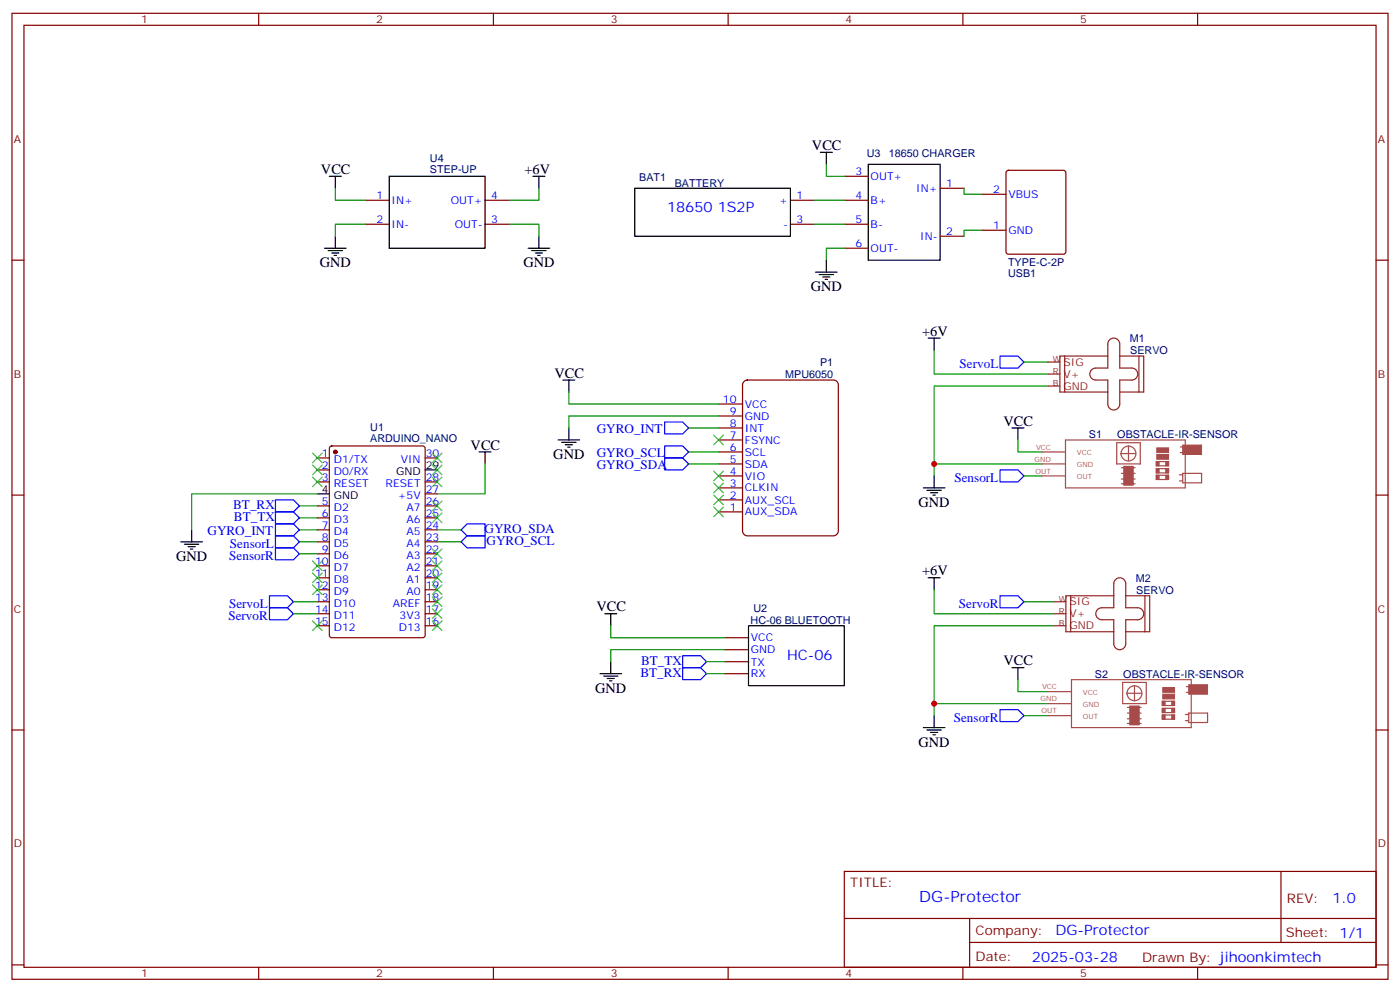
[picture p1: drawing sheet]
<svg xmlns="http://www.w3.org/2000/svg" width="412mm" height="292mm" viewBox="0 0 412 292" stroke-linecap="round" stroke-linejoin="round" font-family="sans-serif">
<g fill="none" stroke="#870000" stroke-width=".35">
<path d="M3.5 3.9h405.4v284.4h-405.4zM7.1 7.4h398.2v277.3h-398.2zM76.2 3.9v3.5M145.3 3.9v3.5M214.5 3.9v3.5M283.6 3.9v3.5M352.8 3.9v3.5M3.5 76.6h3.6M405.3 76.6h3.6M93.5 134.8h3.5M93.5 138.3h3.5M97.2 131.5l.5-.2h26.8l.7 .4v55.3l-.4 .7h-27.1l-.6-.4-.1-55.3z"/>
<path d="M125.2 134.8h3.6M3.5 145.7h3.6M93.5 141.9h3.5M93.5 148.9h3.5M93.5 152.4h3.5M93.5 156h3.5M93.5 159.5h3.5M125.2 141.9h3.6M125.2 148.9h3.6M125.2 152.4h3.6M125.2 156h3.6M125.2 159.5h3.6"/>
<path d="M125.2 145.4h3.6M405.3 145.7h3.6M93.5 163h3.5M93.5 166.5h3.5M93.5 170.1h3.5M93.5 173.6h3.5M93.5 177.1h3.5M125.2 163h3.6M125.2 166.5h3.6M125.2 170.1h3.6M125.2 173.6h3.6M125.2 177.1h3.6"/>
<path d="M93.5 180.7h3.5M93.5 184.2h3.5M125.2 180.7h3.6M125.2 184.2h3.6M3.5 214.9h3.6M405.3 214.9h3.6M248.7 256.5h156.6v28.2h-156.6zM377.3 256.5v20.9M248.7 270.4h156.5M285.6 277.4h119.6M285.6 270.4v14.1M3.5 284h3.6"/>
<path d="M76.2 284.7v3.6M145.3 284.7v3.6M214.5 284.7v3.6M283.6 284.7v3.6M352.8 284.7v3.6M405.3 284h3.6"/>
</g>
<circle cx="98.8" cy="133" r=".53" fill="#870000" stroke="#870000" stroke-width=".35"/>
<path d="M125.2 138.3h3.6M93.5 145.4h3.5" fill="none" stroke="#000" stroke-width=".35"/>
<path d="M308.7 106.6h3.5M308.7 110.1h3.5M308.7 113.6h3.5M313.6 104.8v10.6M326.3 104.8h-14.1v10.6h14.1M326.8 100a1.76 1.76 0 0 1 2-.3 1.76 1.76 0 0 1 1 1.6v7h3.6a1.76 1.76 0 0 1 1.7 1.8 1.76 1.76 0 0 1-1.7 1.8h-3.6v7a1.76 1.76 0 0 1-1.7 1.8 1.76 1.76 0 0 1-1.8-1.8v-7h-3.5a1.76 1.76 0 0 1-1.8-1.8 1.76 1.76 0 0 1 1.8-1.8h3.5v-7zM329.8 104.8h7.1v10.6h-7.1M335.5 104.8v10.6" fill="none" stroke="#8c2424" stroke-width=".35"/>
<path d="M219 112.4l1.1-.5h25.4a1.41 1.41 0 0 1 1.4 1.4v43a1.51 1.51 0 0 1-1.4 1.4h-25.4a1.51 1.51 0 0 1-1.4-1.4v-43z" fill="#fff" stroke="#800000" stroke-width=".35"/>
<g fill="none" stroke="#870000" stroke-width=".35">
<path d="M107.6 58.9h7.1M142.9 58.9h7M232.8 58.9h7.1M248.7 58.9h7.1M248.7 51.9h7.1M276.9 55.4h7.1M289.3 57.2h7M296.6 50.3l.4-.2h16.3l.5 .2 .2 .5v23.3l-.3 .5-.4 .2h-16.3l-.5-.2-.2-.5v-23.3zM107.6 66h7.1M142.9 66h7M232.8 66h7.1M248.7 66h7.1"/>
<path d="M248.7 73.1h7.1M276.9 69.5h7.1M289.3 67.8h7M211.7 118.9h7M211.7 136.6h7M211.7 133h7M211.7 129.5h7M211.7 126h7M211.7 122.4h7M211.7 150.7h7M211.7 147.1h7M211.7 143.6h7"/>
<path d="M211.7 140.1h7M213.4 198.3h7.1M213.4 194.8h7.1M213.4 191.2h7.1M213.4 187.7h7.1"/>
</g>
<g fill="none" stroke="#a64a4a" stroke-width=".35">
<path d="M306.9 136.6h7M306.9 133h7M313.9 129.5h35.2v14.1h-35.2zM328.9 130.3h7v6.3h-7zM330.3 139.3h4.1M330.3 137.7h4.1M332.4 131.4v4.2M334.5 133.5l-4.3 .1M344.1 137.1h-3.5v-1.2h3.6v1.2M344.1 139.2h-3.5v-1.2h3.6v1.2M347.4 139.8h1M347.7 133.2h.7"/>
<path d="M347.7 131.6h.7M348.4 139.3h5.5v2.8h-5.5zM306.9 140.1h7M330.3 142.4h4.1M330.3 141h4.1M344.1 141.1h-3.5v-1.2h3.6v1.2M347.4 141.6h.9M308.7 207.1h6.9M308.7 210.6h6.9M308.7 203.6h6.9M315.6 200.1h35.3v14.1h-35.3zM330.7 200.9h7v6.2h-7z"/>
<path d="M332.1 209.9h4M332.1 212.9h4M332.1 208.2h4M332.1 211.6h4M334.2 202v4.1M336.3 204.1l-4.3 .1M345.8 211.7h-3.4v-1.3h3.6v1.3M345.8 207.7h-3.4v-1.3h3.6v1.3M345.8 209.8h-3.4v-1.3h3.6v1.3M349.2 212.1h.8M349.2 210.3h1M349.5 203.8h.7"/>
<path d="M349.5 202.1h.7M350.2 209.9h5.5v2.8h-5.5z"/>
<circle cx="332.4" cy="133.5" r="2.2"/>
<circle cx="334.2" cy="204.1" r="2.2"/>
</g>
<g fill="#a64a4a" stroke="#a64a4a" stroke-width=".29">
<path d="M348.4 131h5.5v2.8h-5.5z"/>
<path d="M331 137.3h2.8v5.5h-2.8z"/>
<path d="M343.4 139.9h.8v1.2h-.8z"/>
<path d="M340.6 139.9h.8v1.2h-.8z"/>
<path d="M343.4 138h.8v1.2h-.8z"/>
<path d="M340.6 138h.8v1.2h-.8z"/>
<path d="M343.4 135.9h.8v1.2h-.8z"/>
<path d="M340.6 135.9h.8v1.2h-.8z"/>
<path d="M340.7 133.8h3.5v1.4h-3.5z"/>
<path d="M340.7 131.8h3.5v1.4h-3.5z"/>
<path d="M350.2 201.6h5.5v2.7h-5.5z"/>
<path d="M332.8 207.8h2.8v5.6h-2.8z"/>
<path d="M345.2 210.4h.8v1.3h-.8z"/>
<path d="M342.4 210.4h.8v1.3h-.8z"/>
<path d="M345.2 208.5h.8v1.3h-.8z"/>
<path d="M342.4 208.5h.8v1.3h-.8z"/>
<path d="M345.2 206.4h.8v1.3h-.8z"/>
<path d="M342.4 206.4h.8v1.3h-.8z"/>
<path d="M342.5 204.3h3.5v1.4h-3.5z"/>
<path d="M342.5 202.4h3.5v1.4h-3.5z"/>
</g>
<g fill="none" stroke="#000" stroke-width=".35">
<path d="M97 51.9h3.5M98.8 51.9v3.5M114.7 51.9h28.2v21.2h-28.2zM157 51.9h3.5M158.7 51.9v3.5M187 55.4h45.8v14.1h-45.8zM241.7 44.8h3.5M243.4 44.8v3.6M255.8 48.4h21.1v28.2h-21.1zM95.6 73.1h6.4M96.7 73.8h4.2M97.7 74.5h2.1"/>
<path d="M98.4 75.2h.7M98.8 69.5v3.6M155.6 73.1h6.3M156.6 73.8h4.3M157.7 74.5h2.1M158.4 75.2h.7M158.7 69.5v3.6M243.4 76.6v3.5M240.2 80.1h6.4M241.3 80.8h4.2M242.4 81.5h2.1M243.1 82.2h.7"/>
<path d="M273.4 99.5h3.5M275.2 99.5v3.5M165.8 111.9h3.5M167.6 111.9v3.5M141.1 133h3.5M142.9 133v3.6M164.4 129.5h6.3M165.5 130.2h4.2M166.5 130.9h2.1M167.2 131.6h.7M167.6 126v3.5M298.1 126h3.5"/>
<path d="M299.9 126v3.5M53.3 159.5h6.3M56.4 156v3.5M272 143.6h6.3M273 144.3h4.3M274.1 145h2.1M274.8 145.7h.7M275.2 140.1v3.5M54.3 160.2h4.3M55.4 160.9h2.1M56.1 161.6h.7M273.4 170.1h3.5"/>
<path d="M275.2 170.1v3.5M176.7 198.3h6.4M177.8 199h4.2M178.2 180.7h3.5M178.9 199.7h2.1M179.9 180.7v3.5M179.9 194.8v3.5M220.5 184.2h28.2v17.6h-28.2zM298.1 196.5h3.5M299.9 196.5v3.6M179.6 200.4h.7M272 214.2h6.3"/>
<path d="M273 214.9h4.3M274.1 215.6h2.1M274.8 216.3h.7M275.2 210.6v3.6"/>
</g>
<path d="M310.4 177.1h3.6M315.4 175.4v10.5M328.1 175.4h-14.1v10.5h14.1M328.6 170.6a1.76 1.76 0 0 1 1.9-.4 1.76 1.76 0 0 1 1.1 1.6v7.1h3.5a1.76 1.76 0 0 1 1.8 1.8 1.76 1.76 0 0 1-1.8 1.7h-3.5v7.1a1.76 1.76 0 0 1-1.8 1.7 1.76 1.76 0 0 1-1.7-1.7v-7.1h-3.5a1.76 1.76 0 0 1-1.8-1.7 1.76 1.76 0 0 1 1.8-1.8h3.5v-7.1zM331.6 175.4h7.1v10.5h-7.1M337.3 175.4v10.5M310.4 180.7h3.6M310.4 184.2h3.6" fill="none" stroke="#8c2424" stroke-width=".35"/>
<g fill="none" stroke="#008700" stroke-width=".35">
<path d="M98.8 55.4v3.5h8.8M158.7 55.4v3.5h-8.8M239.9 58.9h8.8M243.4 48.4v3.5h5.3M284 55.4v1.8h5.3M107.6 66h-8.8v3.5M149.9 66h8.8v3.5M239.9 66h8.8M248.7 73.1h-5.3v3.5M289.3 67.8h-5.3v1.7M167.6 115.4v3.5h44.1M275.2 103v7.1h33.5"/>
<path d="M301.6 106.6h7.1M308.7 113.6h-33.5v23M142.9 136.6v8.8h-14.1M202.8 126h8.9M202.8 133h8.9M202.8 136.6h8.9M211.7 122.4h-44.1v3.6M299.9 129.5v3.5h7M306.9 136.6h-31.7v3.5M88.2 156h5.3M88.2 148.9h5.3M88.2 152.4h5.3"/>
<path d="M88.2 159.5h5.3M93.5 145.4h-37.1v10.6M128.8 156h7M128.8 159.5h7M301.6 140.1h5.3M86.4 177.1h7.1M88.2 163h5.3M275.2 173.6v7.1h35.2M301.6 177.1h8.8M86.4 180.7h7.1M179.9 184.2v3.5h33.5M208.1 198.3h5.3"/>
<path d="M208.1 194.8h5.3M213.4 191.2h-33.5v3.6M310.4 184.2h-35.2v22.9M299.9 200.1v3.5h8.8M301.6 210.6h7.1M308.7 207.1h-33.5v3.5"/>
</g>
<g fill="none" stroke="#00f" stroke-width=".35">
<path d="M294.6 104.8h5.3l1.7 1.8-1.7 1.7h-5.3zM195.8 124.2h5.3l1.7 1.8-1.7 1.7h-5.3zM195.8 131.3h5.3l1.7 1.7-1.7 1.8h-5.3zM195.8 134.8h5.3l1.7 1.8-1.7 1.7h-5.3zM294.6 138.3h5.3l1.7 1.8-1.7 1.8h-5.3zM81.1 154.2h5.3l1.8 1.8-1.8 1.7h-5.3zM81.1 147.1h5.3l1.8 1.8-1.8 1.8h-5.3zM81.1 150.7h5.3l1.8 1.7-1.8 1.8h-5.3zM81.1 157.7h5.3l1.8 1.8-1.8 1.8h-5.3zM137.6 157.7h5.3v3.6h-5.3l-1.8-1.8zM137.6 154.2h5.3v3.5h-5.3l-1.8-1.7zM79.4 175.4h5.3l1.7 1.7-1.7 1.8h-5.3z"/>
<path d="M79.4 178.9h5.3l1.7 1.8-1.7 1.7h-5.3zM81.1 161.3h5.3l1.8 1.7-1.8 1.8h-5.3zM294.6 175.4h5.3l1.7 1.7-1.7 1.8h-5.3zM201.1 196.5h5.3l1.7 1.8-1.7 1.8h-5.3zM201.1 193h5.3l1.7 1.8-1.7 1.7h-5.3zM294.6 208.9h5.3l1.7 1.7-1.7 1.8h-5.3z"/>
</g>
<g fill="none" stroke="#3c3" stroke-width=".35">
<path d="M92.1 133.4l2.8 2.8M92.1 136.9l2.8 2.8M94.9 133.4l-2.8 2.8M94.9 136.9l-2.8 2.8M127.4 133.4l2.8 2.8M127.4 136.9l2.8 2.8M130.2 133.4l-2.8 2.8M130.2 136.9l-2.8 2.8M210.3 128.1l2.8 2.8M210.3 138.7l2.8 2.8M213.1 128.1l-2.8 2.8M213.1 138.7l-2.8 2.8"/>
<path d="M92.1 140.4l2.8 2.9M94.9 140.4l-2.8 2.9M127.4 151l2.8 2.8M127.4 147.5l2.8 2.8M127.4 140.4l2.8 2.9M130.2 147.5l-2.8 2.8M130.2 151l-2.8 2.8M130.2 140.4l-2.8 2.9M210.3 142.2l2.8 2.8M210.3 145.7l2.8 2.9M210.3 149.3l2.8 2.8M213.1 142.2l-2.8 2.8"/>
<path d="M213.1 145.7l-2.8 2.9M213.1 149.3l-2.8 2.8M92.1 165.1l2.8 2.9M92.1 168.7l2.8 2.8M92.1 172.2l2.8 2.8M94.9 165.1l-2.8 2.9M94.9 168.7l-2.8 2.8M94.9 172.2l-2.8 2.8M127.4 179.2l2.8 2.9M127.4 175.7l2.8 2.8M127.4 172.2l2.8 2.8M127.4 168.7l2.8 2.8"/>
<path d="M127.4 165.1l2.8 2.9M127.4 161.6l2.8 2.8M130.2 179.2l-2.8 2.9M130.2 175.7l-2.8 2.8M130.2 172.2l-2.8 2.8M130.2 168.7l-2.8 2.8M130.2 165.1l-2.8 2.9M130.2 161.6l-2.8 2.8M92.1 182.8l2.8 2.8M94.9 182.8l-2.8 2.8M127.4 182.8l2.8 2.8M130.2 182.8l-2.8 2.8"/>
</g>
<g fill="#c00">
<circle cx="275.2" cy="207.1" r=".88"/>
<circle cx="275.2" cy="136.6" r=".88"/>
</g>
<text font-size="4.6" fill="#00f" x="270.8" y="265.5">DG-Protector</text>
<g font-size="4.2">
<text x="239.2" y="44.1">VCC</text>
<text x="94.5" y="51.2">VCC</text>
<text x="154.5" y="51.2">+6V</text>
<text x="94.2" y="78.7">GND</text>
<text x="154.2" y="78.7">GND</text>
<text x="238.8" y="85.8">GND</text>
<text x="271.6" y="98.8">+6V</text>
<text x="163.3" y="111.2">VCC</text>
<text x="295.6" y="125.3">VCC</text>
<text x="138.6" y="132.3">VCC</text>
<text x="163" y="135.1">GND</text>
<text x="270.6" y="149.3">GND</text>
<text x="51.9" y="165.1">GND</text>
<text x="271.6" y="169.4">+6V</text>
<text x="175.7" y="180">VCC</text>
<text x="295.6" y="195.8">VCC</text>
<text x="175.3" y="203.9">GND</text>
<text x="270.6" y="219.8">GND</text>
</g>
<g font-size="4.2" fill="#00f">
<text x="196.5" y="62.3">18650 1S2P</text>
<text x="231.8" y="194.2">HC-06</text>
<text x="392.5" y="265.8">1.0</text>
<text x="310.9" y="275.3">DG-Protector</text>
<text x="304" y="283.1">2025-03-28</text>
</g>
<g font-size="3.9" fill="#00f">
<text x="282.7" y="108.3">ServoL</text>
<text x="175.8" y="127.5">GYRO_INT</text>
<text x="175.8" y="134.5">GYRO_SCL</text>
<text x="175.8" y="138.1">GYRO_SDA</text>
<text x="281.2" y="141.9">SensorL</text>
<text x="68.7" y="149.9">BT_RX</text>
<text x="68.9" y="153.4">BT_TX</text>
<text x="61.1" y="157.5">GYRO_INT</text>
<text x="67.7" y="161.3">SensorL</text>
<text x="142.7" y="157">GYRO_SDA</text>
<text x="143.3" y="160.5">GYRO_SCL</text>
<text x="67.5" y="164.8">SensorR</text>
<text x="67.5" y="178.9">ServoL</text>
<text x="282.5" y="178.9">ServoR</text>
<text x="67.3" y="182.4">ServoR</text>
<text x="188.9" y="195.7">BT_TX</text>
<text x="188.6" y="199.2">BT_RX</text>
<text x="281" y="212.4">SensorR</text>
</g>
<g font-size="3.9" fill="#800">
<text x="250.5" y="261.1">TITLE:</text>
<text x="379.1" y="265.8">REV:</text>
<text x="287.4" y="275.3">Company:</text>
<text x="378.7" y="275.9">Sheet: 1/1</text>
<text x="287.4" y="283">Date:</text>
<text x="336.4" y="283.1">Drawn By: jihoonkimtech</text>
</g>
<g font-size="3.2" fill="#800">
<text x="41.6" y="6.9">1</text>
<text x="110.8" y="6.9">2</text>
<text x="179.9" y="6.9">3</text>
<text x="249.1" y="6.9">4</text>
<text x="318.2" y="6.9">5</text>
<text x="4.1" y="42">A</text>
<text x="405.9" y="42">A</text>
<text x="4.1" y="111.2">B</text>
<text x="405.9" y="111.2">B</text>
<text x="4.1" y="180.3">C</text>
<text x="405.9" y="180.3">C</text>
<text x="4.1" y="249.4">D</text>
<text x="405.9" y="249.4">D</text>
<text x="41.6" y="287.7">1</text>
<text x="110.8" y="287.7">2</text>
<text x="179.9" y="287.7">3</text>
<text x="249.1" y="287.7">4</text>
<text x="318.2" y="287.7">5</text>
</g>
<g font-size="3.2" fill="#000080">
<text x="126.6" y="47.6">U4</text>
<text x="255.4" y="46.1">U3</text>
<text x="261.8" y="46.1">18650 CHARGER</text>
<text x="126.6" y="50.8">STEP-UP</text>
<text x="188.3" y="53.2">BAT1</text>
<text x="198.8" y="54.9">BATTERY</text>
<text x="296.9" y="78.4">TYPE-C-2P</text>
<text x="296.9" y="81.6">USB1</text>
<text x="332.9" y="100.7">M1</text>
<text x="241.6" y="107.7">P1</text>
<text x="332.9" y="104.2">SERVO</text>
<text x="231.3" y="111.2">MPU6050</text>
<text x="109.1" y="130">ARDUINO_NANO</text>
<text x="109.1" y="126.8">U1</text>
<text x="320.8" y="128.9">S1</text>
<text x="329.1" y="128.9">OBSTACLE-IR-SENSOR</text>
<text x="334.6" y="171.2">M2</text>
<text x="334.7" y="174.7">SERVO</text>
<text x="221.1" y="183.6">HC-06 BLUETOOTH</text>
<text x="221.9" y="180.1">U2</text>
<text x="322.5" y="199.4">S2</text>
<text x="330.9" y="199.4">OBSTACLE-IR-SENSOR</text>
</g>
<g font-size="3.2" fill="#00f">
<text x="252" y="51.5">3</text>
<text x="256.5" y="53">OUT+</text>
<text x="110.9" y="58.6">1</text>
<text x="144.6" y="58.6">4</text>
<text x="234.6" y="58.6">1</text>
<text x="252" y="58.6">4</text>
<text x="269.9" y="56.5">IN+</text>
<text x="278.7" y="55.1">1</text>
<text x="292.6" y="56.8">2</text>
<text x="297" y="58.2">VBUS</text>
<text x="110.9" y="65.7">2</text>
<text x="115.4" y="60">IN+</text>
<text x="132.8" y="60">OUT+</text>
<text x="144.6" y="65.7">3</text>
<text x="229.5" y="60">+</text>
<text x="234.6" y="65.7">3</text>
<text x="252" y="65.7">5</text>
<text x="256.5" y="60">B+</text>
<text x="115.4" y="67.1">IN-</text>
<text x="134" y="67.1">OUT-</text>
<text x="230.7" y="67.1">-</text>
<text x="256.5" y="67.1">B-</text>
<text x="271.1" y="70.6">IN-</text>
<text x="278.7" y="69.2">2</text>
<text x="292.6" y="67.4">1</text>
<text x="297" y="68.8">GND</text>
<text x="252" y="72.7">6</text>
<text x="256.5" y="74.1">OUT-</text>
<text x="212.9" y="118.6">10</text>
<text x="219.4" y="120">VCC</text>
<text x="214.9" y="125.6">8</text>
<text x="214.9" y="122.1">9</text>
<text x="219.4" y="123.5">GND</text>
<text x="214.9" y="129.2">7</text>
<text x="219.4" y="130.6">FSYNC</text>
<text x="219.4" y="127">INT</text>
<text x="94.8" y="134.4">1</text>
<text x="94.8" y="138">2</text>
<text x="98.3" y="136.2">D1/TX</text>
<text x="118.1" y="136.2">VIN</text>
<text x="125.4" y="134.4">30</text>
<text x="214.9" y="136.2">5</text>
<text x="214.9" y="132.7">6</text>
<text x="219.4" y="137.6">SDA</text>
<text x="219.4" y="134.1">SCL</text>
<text x="94.8" y="141.5">3</text>
<text x="98.3" y="139.7">D0/RX</text>
<text x="98.3" y="143.3">RESET</text>
<text x="113.6" y="143.3">RESET</text>
<text x="125.4" y="141.5">28</text>
<text x="214.9" y="139.7">4</text>
<text x="214.9" y="143.3">3</text>
<text x="219.4" y="141.1">VIO</text>
<text x="94.8" y="148.6">5</text>
<text x="117.2" y="146.8">+5V</text>
<text x="125.4" y="148.6">26</text>
<text x="125.4" y="145">27</text>
<text x="214.9" y="146.8">2</text>
<text x="219.4" y="148.2">AUX_SCL</text>
<text x="219.4" y="144.7">CLKIN</text>
<text x="94.8" y="152.1">6</text>
<text x="94.8" y="155.6">7</text>
<text x="98.3" y="150.3">D2</text>
<text x="98.3" y="153.8">D3</text>
<text x="119.7" y="153.8">A6</text>
<text x="119.7" y="150.3">A7</text>
<text x="125.4" y="155.6">24</text>
<text x="125.4" y="152.1">25</text>
<text x="214.9" y="150.3">1</text>
<text x="219.4" y="151.7">AUX_SDA</text>
<text x="94.8" y="159.1">8</text>
<text x="98.3" y="157.4">D4</text>
<text x="98.3" y="160.9">D5</text>
<text x="119.7" y="160.9">A4</text>
<text x="119.7" y="157.4">A5</text>
<text x="125.4" y="159.1">23</text>
<text x="92.8" y="166.2">10</text>
<text x="94.8" y="162.7">9</text>
<text x="98.3" y="164.4">D6</text>
<text x="98.3" y="168">D7</text>
<text x="119.7" y="168">A2</text>
<text x="119.7" y="164.4">A3</text>
<text x="125.4" y="166.2">21</text>
<text x="125.4" y="162.7">22</text>
<text x="92.8" y="169.7">11</text>
<text x="92.8" y="173.2">12</text>
<text x="98.3" y="171.5">D8</text>
<text x="119.7" y="171.5">A1</text>
<text x="125.4" y="173.2">19</text>
<text x="125.4" y="169.7">20</text>
<text x="92.8" y="176.8">13</text>
<text x="98.3" y="175">D9</text>
<text x="98.3" y="178.5">D10</text>
<text x="115.7" y="178.5">AREF</text>
<text x="119.7" y="175">A0</text>
<text x="125.4" y="176.8">18</text>
<text x="92.8" y="180.3">14</text>
<text x="92.8" y="183.8">15</text>
<text x="98.3" y="182.1">D11</text>
<text x="98.3" y="185.6">D12</text>
<text x="117.5" y="185.6">D13</text>
<text x="117.7" y="182.1">3V3</text>
<text x="125.4" y="183.8">16</text>
<text x="125.4" y="180.3">17</text>
<text x="221.2" y="188.8">VCC</text>
<text x="221.2" y="196">TX</text>
<text x="221.2" y="192.3">GND</text>
<text x="221.2" y="199.4">RX</text>
</g>
<g font-size="3.2" fill="#8d2323">
<text x="313.3" y="107.6">SIG</text>
<text x="313.3" y="111.2">V+</text>
<text x="313.3" y="114.7">GND</text>
<text x="315" y="178.2">SIG</text>
<text x="315" y="181.7">V+</text>
<text x="315" y="185.2">GND</text>
</g>
<g font-size="3.2">
<text x="125.4" y="138">29</text>
<text x="116.6" y="139.7">GND</text>
<text x="94.8" y="145">4</text>
<text x="98.3" y="146.8">GND</text>
</g>
<g font-size="2.5" fill="#8d2323">
<text x="310.1" y="106.6">W</text>
<text x="310.1" y="110.2">R</text>
<text x="310.1" y="113.7">B</text>
<text x="311.9" y="177.2">W</text>
<text x="311.9" y="180.7">R</text>
<text x="311.9" y="184.2">B</text>
</g>
<g font-size="2.1" fill="#a54b4b">
<text x="304.7" y="135.9">GND</text>
<text x="305.2" y="132.3">VCC</text>
<text x="317.2" y="137.6">GND</text>
<text x="317.2" y="134.1">VCC</text>
<text x="305.1" y="139.4">OUT</text>
<text x="317.2" y="141.1">OUT</text>
<text x="306.9" y="202.9">VCC</text>
<text x="306.5" y="206.4">GND</text>
<text x="306.8" y="209.9">OUT</text>
<text x="319" y="208.2">GND</text>
<text x="319" y="204.6">VCC</text>
<text x="319" y="211.7">OUT</text>
</g>
</svg>
